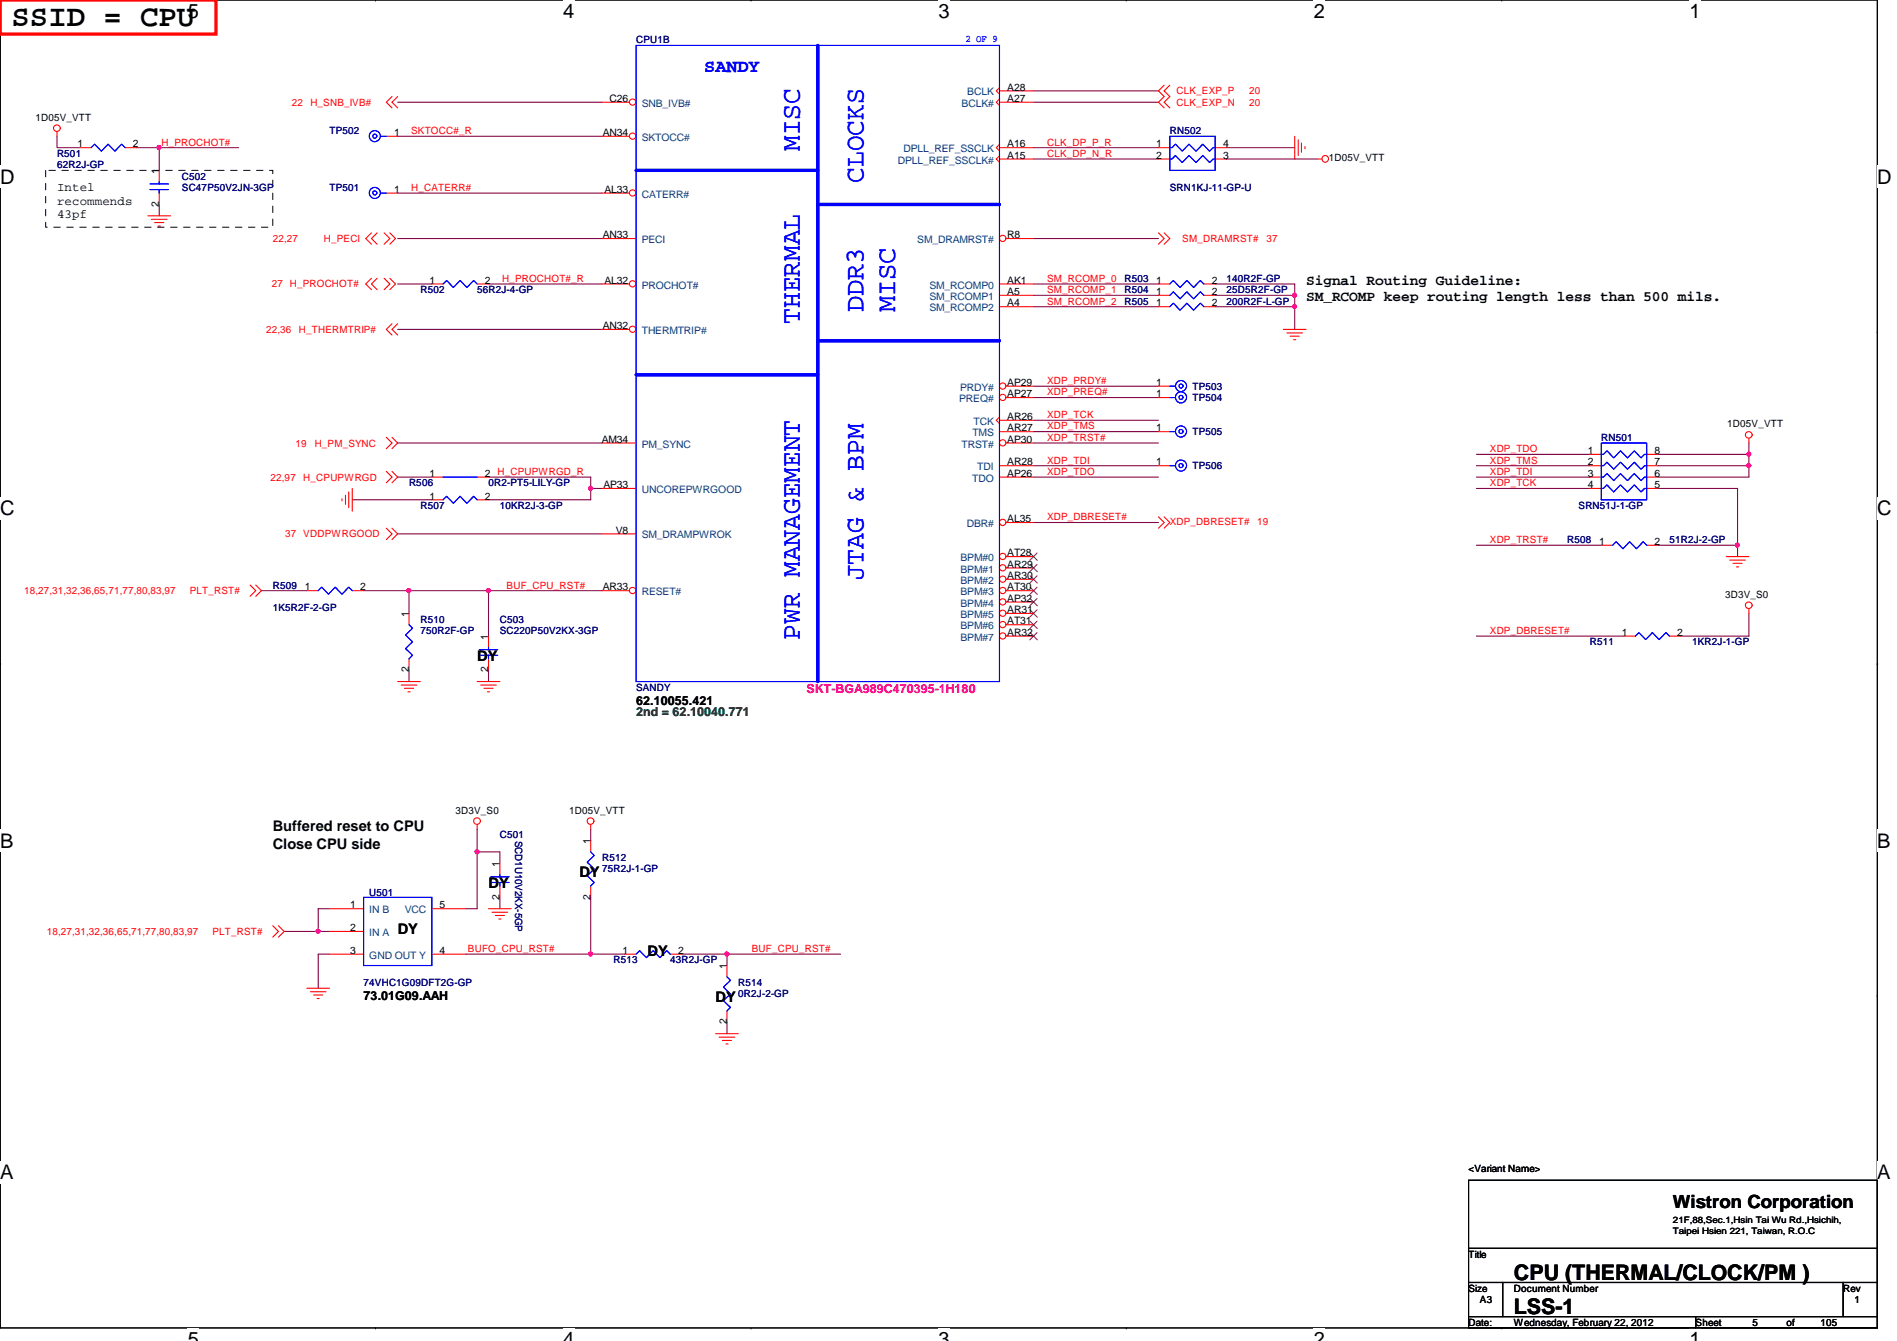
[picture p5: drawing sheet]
<svg xmlns="http://www.w3.org/2000/svg" width="297mm" height="210mm" viewBox="0 0 297 210" stroke-linecap="round" stroke-linejoin="round" font-family="sans-serif">
<path d="M0 0h294v207.9h-294z" fill="none" stroke="#000" stroke-width=".17"/>
<g fill="#fff">
<path d="M29.4 0h1.8v3.5h-1.8z"/>
<path d="M29.4 207.9h1.8v2h-1.8z"/>
</g>
<path d="M58.8 0h.1M58.8 207.9h.1" fill="none" stroke="#000" stroke-width=".17"/>
<g fill="#fff">
<path d="M88.2 0h1.7v3.5h-1.7z"/>
<path d="M88.2 207.9h1.7v2h-1.7z"/>
</g>
<path d="M117.6 0h.1M117.6 207.9h.1" fill="none" stroke="#000" stroke-width=".17"/>
<g fill="#fff">
<path d="M147 0h1.7v3.5h-1.7z"/>
<path d="M147 207.9h1.7v2h-1.7z"/>
</g>
<path d="M176.4 0h.1M176.4 207.9h.1" fill="none" stroke="#000" stroke-width=".17"/>
<g fill="#fff">
<path d="M205.7 0h1.8v3.5h-1.8z"/>
<path d="M205.7 207.9h1.8v2h-1.8z"/>
</g>
<path d="M235.2 0h.1M235.2 207.9h.1" fill="none" stroke="#000" stroke-width=".17"/>
<g fill="#fff">
<path d="M264.5 0h1.8v3.5h-1.8z"/>
<path d="M264.5 207.9h1.8v2h-1.8z"/>
<path d="M0 26h2.3v3.4h-2.3z"/>
<path d="M294 26h2.2v3.4h-2.2z"/>
<path d="M0 77.9h2.3v3.5h-2.3z"/>
<path d="M294 77.9h2.2v3.5h-2.2z"/>
</g>
<path d="M0 51.9h.1M294 51.9h.1" fill="none" stroke="#000" stroke-width=".17"/>
<g fill="#fff">
<path d="M0 129.9h2.1v3.4h-2.1z"/>
<path d="M294 129.9h2v3.4h-2z"/>
</g>
<path d="M0 103.9h.1M294 103.9h.1" fill="none" stroke="#000" stroke-width=".17"/>
<path d="M0 103.9h.1M294 103.9h.1" fill="none" stroke="#000" stroke-width=".16"/>
<g fill="#fff">
<path d="M0 181.8h2.1v3.5h-2.1z"/>
<path d="M294 181.8h2v3.5h-2z"/>
</g>
<path d="M0 155.9h.1M294 155.9h.1" fill="none" stroke="#000" stroke-width=".17"/>
<path d="M62.3 37.3h32M62.3 21.3h32M62.3 30.2h32M62.3 44.4h5.3M62.3 51.6h32M161.8 44.4h19.6M161.8 46.2h19.6M161.8 48h19.6M190.3 44.4h12.4v1.8h-12.4M190.3 48h12.4v3.6M62.3 69.3h32" fill="none" stroke="#800040" stroke-width=".17"/>
<circle cx="202.7" cy="48" r=".32" fill="#f0f"/>
<circle cx="202.7" cy="48" r=".32" fill="none" stroke="#f0f" stroke-width=".17"/>
<path d="M202.7 46.2v1.8" fill="none" stroke="#800040" stroke-width=".17"/>
<circle cx="202.7" cy="46.2" r=".32" fill="#f0f"/>
<circle cx="202.7" cy="46.2" r=".32" fill="none" stroke="#f0f" stroke-width=".17"/>
<path d="M231.2 76.5h17.8M231.2 85.3h19.5M272.1 85.3v1.8" fill="none" stroke="#800040" stroke-width=".17"/>
<circle cx="272" cy="85.3" r=".32" fill="#f0f"/>
<circle cx="272" cy="85.3" r=".32" fill="none" stroke="#f0f" stroke-width=".17"/>
<path d="M62.3 16h32M161.8 14.2h19.6M161.8 16h19.6M76.5 44.4h17.8M62.3 74.7h5.3M92.5 76.5h1.8M272.1 76.5v8.8h-12.5M76.5 92.5h17.8" fill="none" stroke="#800040" stroke-width=".17"/>
<circle cx="76.5" cy="92.4" r=".32" fill="#f0f"/>
<circle cx="76.5" cy="92.4" r=".32" fill="none" stroke="#f0f" stroke-width=".17"/>
<g fill="none" stroke="#800040" stroke-width=".17">
<path d="M8.9 21.3v1.8h3.6M24.9 32v1.8M37.4 23.1h-12.5v3.6M161.8 37.3h19.6M161.8 23.1h19.6M161.8 24.9h19.6M76.5 78.2h16M40.9 92.5h7.1M56.9 92.5h7.1v3.5M62.3 83.6h32M76.5 92.5v7.1M231.2 99.6h23.1"/>
<path d="M273.9 96v3.6h-10.7M76.5 104.9v1.8"/>
</g>
<circle cx="24.9" cy="23.1" r=".32" fill="#f0f"/>
<circle cx="24.9" cy="23.1" r=".32" fill="none" stroke="#f0f" stroke-width=".17"/>
<path d="M21.4 23.1h3.5M55.2 78.2h12.4M64 92.5h12.5" fill="none" stroke="#800040" stroke-width=".17"/>
<circle cx="64" cy="92.4" r=".32" fill="#f0f"/>
<circle cx="64" cy="92.4" r=".32" fill="none" stroke="#f0f" stroke-width=".17"/>
<path d="M92.5 76.5v1.7" fill="none" stroke="#800040" stroke-width=".17"/>
<circle cx="92.5" cy="76.4" r=".32" fill="#f0f"/>
<circle cx="92.5" cy="76.4" r=".32" fill="none" stroke="#f0f" stroke-width=".17"/>
<path d="M76.5 74.7h16M131.6 149.4h-17.8v1.7" fill="none" stroke="#800040" stroke-width=".17"/>
<circle cx="113.8" cy="149.3" r=".32" fill="#f0f"/>
<circle cx="113.8" cy="149.3" r=".32" fill="none" stroke="#f0f" stroke-width=".17"/>
<path d="M92.5 140.5v8.9h5.3M113.8 160v1.8" fill="none" stroke="#800040" stroke-width=".17"/>
<circle cx="92.5" cy="149.3" r=".32" fill="#f0f"/>
<circle cx="92.5" cy="149.3" r=".32" fill="none" stroke="#f0f" stroke-width=".17"/>
<path d="M92.5 129.8v1.8M49.8 142.2v3.6h1.8M51.6 149.4h-1.8v5.3M72.9 149.4h19.6M106.7 149.4h7.1" fill="none" stroke="#800040" stroke-width=".17"/>
<circle cx="49.8" cy="145.8" r=".32" fill="#f0f"/>
<circle cx="49.8" cy="145.8" r=".32" fill="none" stroke="#f0f" stroke-width=".17"/>
<path d="M161.8 67.6h19.6M161.8 72.9h19.6M161.8 65.8h19.6M161.8 74.7h19.6M161.8 69.3h19.6M161.8 62.2h19.6M161.8 60.5h19.6M231.2 74.7h17.8M231.2 72.9h17.8M259.6 71.1h14.3" fill="none" stroke="#800040" stroke-width=".17"/>
<circle cx="273.8" cy="71.1" r=".32" fill="#f0f"/>
<circle cx="273.8" cy="71.1" r=".32" fill="none" stroke="#f0f" stroke-width=".17"/>
<path d="M92.5 74.7v1.8M231.2 71.1h17.8M259.6 72.9h14.3M273.9 69.3v1.8M161.8 81.8h19.6M64 104.9v1.8M44.5 145.8h5.3M49.8 142.2h1.8" fill="none" stroke="#800040" stroke-width=".17"/>
<circle cx="273.8" cy="72.9" r=".32" fill="#f0f"/>
<circle cx="273.8" cy="72.9" r=".32" fill="none" stroke="#f0f" stroke-width=".17"/>
<path d="M192.1 23.1h10.6M192.1 24.9h14.2M259.6 76.5h12.5M273.9 71.1v3.6h-14.3M74.7 133.4v8.8M78.3 133.4v1.7M78.3 140.5v1.7" fill="none" stroke="#800040" stroke-width=".17"/>
<circle cx="74.7" cy="133.3" r=".32" fill="#f0f"/>
<circle cx="74.7" cy="133.3" r=".32" fill="none" stroke="#f0f" stroke-width=".17"/>
<path d="M74.7 129.8v3.5h3.6M72.9 142.2h1.8" fill="none" stroke="#800040" stroke-width=".17"/>
<g fill="none" stroke="#f00" stroke-width=".17">
<path d="M61.4 15.1l-.9 .9 .9 .9M62.3 15.1l-.9 .9 .9 .9M182.3 13.3l-.9 .9 .9 .9-.9 .9 .9 .9M183.2 13.3l-.9 .9 .9 .9-.9 .9 .9 .9M8.9 20.6v.7M23.2 33.8h3.5M23.7 34.3h2.5M24.2 34.8h1.5M24.8 35.4h.3M58.2 36.4l-.9 .9 .9 .9M59.1 36.4l-.9 .9 .9 .9M60.2 36.4l.8 .9-.8 .9"/>
<path d="M61 36.4l.9 .9-.9 .9M181.4 36.4l.9 .9-.9 .9M182.3 36.4l.9 .9-.9 .9M202.7 21.3v3.6M203.3 21.9v2.4M203.8 22.4v1.4M204.3 22.9v.4M206.3 24.9h.7M58.2 43.6l-.9 .8 .9 .9M59.1 43.6l-.9 .8 .9 .9M60.2 43.6l.8 .8-.8 .9M61 43.6l.9 .8-.9 .9"/>
<path d="M61.4 50.7l-.9 .9 .9 .9M62.3 50.7l-.9 .9 .9 .9M156.5 46.2h5.3M156.5 48h5.3M181.4 46.2h1.8M188.5 46.2h1.8M201 51.6h3.5M201.5 52.1h2.5M202 52.6h1.5M202.6 53.2h.3M53.5 78.1v.3M54.1 77.5v1.5"/>
<path d="M54.6 77v2.5M55.2 76.5v3.5M60.5 68.5l.9 .8-.9 .9M60.5 73.8l.9 .9-.9 .9M61.4 68.5l.9 .8-.9 .9M61.4 73.8l.9 .9-.9 .9M181.4 60.5h1.8M273.9 68.6v.7M39.2 91.6l.8 .9-.8 .8M40 91.6l.9 .9-.9 .8M60.5 82.7l.9 .9-.9 .9M61.4 82.7l.9 .9-.9 .9"/>
<path d="M181.4 80.9l.9 .9-.9 .9M182.3 80.9l.9 .9-.9 .9M270.3 87.1h3.6M270.8 87.7h2.5M271.4 88.2h1.4M271.9 88.7h.3M273.9 95.3v.7M62.3 106.7h3.5M62.8 107.2h2.5M63.3 107.7h1.5M63.9 108.3h.3M74.7 106.7h3.6"/>
<path d="M75.3 107.2h2.4M75.8 107.7h1.4M76.3 108.3h.4M74.7 129.1v.7M92.5 129.1v.7M92.5 131.6v1.7M92.5 138.7v1.8M42.7 144.9l.9 .9-.9 .9M43.6 144.9l.9 .9-.9 .9M48 154.7h3.6M48.6 155.2h2.5M49.1 155.7h1.4"/>
<path d="M49.7 156.3h.3M76.5 142.2h3.5M77 142.8h2.5M77.6 143.3h1.4M78.1 143.8h.3M97.8 149.4h1.8M104.9 149.4h1.8M112.1 161.8h3.5M112.6 162.3h2.5M113.1 162.9h1.5M113.7 163.4h.3"/>
<circle cx="8.9" cy="20.1" r=".52"/>
<circle cx="207.5" cy="24.9" r=".52"/>
<circle cx="273.8" cy="68.1" r=".52"/>
<circle cx="273.8" cy="94.7" r=".52"/>
<circle cx="74.7" cy="128.5" r=".52"/>
<circle cx="92.5" cy="128.5" r=".52"/>
</g>
<path d="M230 184.7h64v10.7h-64zM230 195.4h64v5.3h-64zM230 200.7h5.3v5.4h-5.3zM230 206.1h35.5v1.8h-35.5zM235.3 200.7h53.3v5.4h-53.3zM265.5 206.1h28.5v1.8h-28.5zM288.6 200.7h5.4v5.4h-5.4z" fill="none" stroke="#000" stroke-width=".17"/>
<path d="M0 0h33.8v5.3h-33.8z" fill="none" stroke="#f00" stroke-width=".51"/>
<path d="M7.2 26.7h35.5v8.9h-35.5z" fill="none" stroke="#000" stroke-width=".16" stroke-dasharray="1 1 1 1 1 1 1 1"/>
<g fill="none" stroke="#00f" stroke-width=".17">
<path d="M183.2 46.2l.5-.5 1.1 1.1 1-1.1 1.1 1.1 1.1-1.1 .5 .5M183.2 60.5h.9M92.5 133.3l.5 .6-1.1 1.1 1.1 1-1.1 1.1 1.1 1-.5 .6M99.6 149.4l.6-.6 1 1.1 1.1-1.1 1 1.1 1.1-1.1 .5 .6"/>
<circle cx="184.9" cy="60.4" r=".32"/>
<circle cx="184.9" cy="60.4" r=".87"/>
</g>
<circle cx="157" cy="37.3" r=".5" fill="#fff"/>
<g fill="none" stroke="#f00" stroke-width=".17">
<path d="M156.5 15.5l-.5 .5 .5 .5M156.5 13.7l-.5 .5 .5 .5M156.5 16h5.3M156.5 14.2h5.3M156.5 24.4l-.5 .5 .5 .5M156.5 22.6l-.5 .5 .5 .5M156.5 24.9h5.3M156.5 23.1h5.3M157.6 37.3h4.2M156.5 44.4h5.3"/>
<circle cx="157" cy="37.3" r=".5"/>
</g>
<circle cx="99.1" cy="30.2" r=".5" fill="#fff"/>
<g fill="none" stroke="#f00" stroke-width=".17">
<path d="M94.3 30.2h4.2M94.3 37.3h5.3"/>
<circle cx="99.1" cy="30.2" r=".5"/>
</g>
<circle cx="99.1" cy="44.4" r=".5" fill="#fff"/>
<g fill="none" stroke="#f00" stroke-width=".17">
<path d="M94.3 44.4h4.2"/>
<circle cx="99.1" cy="44.4" r=".5"/>
</g>
<circle cx="99.1" cy="51.5" r=".5" fill="#fff"/>
<g fill="none" stroke="#f00" stroke-width=".17">
<path d="M94.3 51.6h4.2M94.3 83.6h5.3"/>
<circle cx="99.1" cy="51.5" r=".5"/>
</g>
<circle cx="99.1" cy="92.4" r=".5" fill="#fff"/>
<g fill="none" stroke="#f00" stroke-width=".17">
<path d="M94.3 92.5h4.2"/>
<circle cx="99.1" cy="92.4" r=".5"/>
</g>
<circle cx="157" cy="60.4" r=".5" fill="#fff"/>
<g fill="none" stroke="#f00" stroke-width=".17">
<path d="M157.6 60.5h4.2"/>
<circle cx="157" cy="60.4" r=".5"/>
</g>
<circle cx="157" cy="62.2" r=".5" fill="#fff"/>
<g fill="none" stroke="#f00" stroke-width=".17">
<path d="M156.5 65.3l-.5 .5 .5 .5M156.5 65.8h5.3M156.5 67.6h5.3M157.6 62.2h4.2"/>
<circle cx="157" cy="62.2" r=".5"/>
</g>
<circle cx="157" cy="69.3" r=".5" fill="#fff"/>
<g fill="none" stroke="#f00" stroke-width=".17">
<path d="M156.5 72.9h5.3M156.5 74.7h5.3M157.6 69.3h4.2"/>
<circle cx="157" cy="69.3" r=".5"/>
</g>
<circle cx="157" cy="81.8" r=".5" fill="#fff"/>
<g fill="none" stroke="#f00" stroke-width=".17">
<path d="M157.6 81.8h4.2"/>
<circle cx="157" cy="81.8" r=".5"/>
</g>
<circle cx="157" cy="87.1" r=".5" fill="#fff"/>
<g fill="none" stroke="#f00" stroke-width=".17">
<path d="M157.6 87.1h4.2"/>
<circle cx="157" cy="87.1" r=".5"/>
</g>
<path d="M161.3 86.6l1.1 1.1M162.4 86.6l-1.2 1.1" fill="none" stroke="#804000" stroke-width=".16"/>
<circle cx="157" cy="88.9" r=".5" fill="#fff"/>
<g fill="none" stroke="#f00" stroke-width=".17">
<path d="M157.6 88.9h4.2"/>
<circle cx="157" cy="88.9" r=".5"/>
</g>
<path d="M161.3 88.3l1.1 1.2M162.4 88.3l-1.2 1.2" fill="none" stroke="#804000" stroke-width=".16"/>
<circle cx="157" cy="90.7" r=".5" fill="#fff"/>
<g fill="none" stroke="#f00" stroke-width=".17">
<path d="M157.6 90.7h4.2"/>
<circle cx="157" cy="90.7" r=".5"/>
</g>
<path d="M161.3 90.1l1.1 1.2M162.4 90.1l-1.2 1.2" fill="none" stroke="#804000" stroke-width=".16"/>
<circle cx="157" cy="92.4" r=".5" fill="#fff"/>
<g fill="none" stroke="#f00" stroke-width=".17">
<path d="M157.6 92.5h4.2"/>
<circle cx="157" cy="92.4" r=".5"/>
</g>
<path d="M161.3 91.9l1.1 1.1M162.4 91.9l-1.2 1.1" fill="none" stroke="#804000" stroke-width=".16"/>
<circle cx="157" cy="94.2" r=".5" fill="#fff"/>
<g fill="none" stroke="#f00" stroke-width=".17">
<path d="M157.6 94.2h4.2"/>
<circle cx="157" cy="94.2" r=".5"/>
</g>
<path d="M161.3 93.7l1.1 1.1M162.4 93.7l-1.2 1.1" fill="none" stroke="#804000" stroke-width=".16"/>
<circle cx="157" cy="96" r=".5" fill="#fff"/>
<g fill="none" stroke="#f00" stroke-width=".17">
<path d="M157.6 96h4.2"/>
<circle cx="157" cy="96" r=".5"/>
</g>
<path d="M161.3 95.5l1.1 1.1M162.4 95.5l-1.2 1.1" fill="none" stroke="#804000" stroke-width=".16"/>
<circle cx="157" cy="97.8" r=".5" fill="#fff"/>
<g fill="none" stroke="#f00" stroke-width=".17">
<path d="M157.6 97.8h4.2"/>
<circle cx="157" cy="97.8" r=".5"/>
</g>
<path d="M161.3 97.2l1.1 1.2M162.4 97.2l-1.2 1.2" fill="none" stroke="#804000" stroke-width=".16"/>
<circle cx="157" cy="99.5" r=".5" fill="#fff"/>
<g fill="none" stroke="#f00" stroke-width=".17">
<path d="M94.3 69.3h5.3M157.6 99.6h4.2"/>
<circle cx="157" cy="99.5" r=".5"/>
</g>
<path d="M161.3 99l1.1 1.2M162.4 99l-1.2 1.2" fill="none" stroke="#804000" stroke-width=".16"/>
<circle cx="99.1" cy="21.3" r=".5" fill="#fff"/>
<g fill="none" stroke="#f00" stroke-width=".17">
<path d="M94.3 21.3h4.2"/>
<circle cx="99.1" cy="21.3" r=".5"/>
</g>
<circle cx="99.1" cy="16" r=".5" fill="#fff"/>
<g fill="none" stroke="#f00" stroke-width=".17">
<path d="M94.3 16h4.2M12.5 23.1h1.8M19.6 23.1h1.8M24.9 26.7v1.7M24.9 30.2v1.8M60.5 21.3h1.8M60.5 30.2h1.8M181.4 23.1h1.8M181.4 24.9h1.8M190.3 23.1h1.8M190.3 24.9h1.8M67.6 44.4h1.8"/>
<path d="M74.7 44.4h1.8M181.4 44.4h1.8M181.4 48h1.8M188.5 44.4h1.8M188.5 48h1.8M67.6 74.7h1.8M67.6 78.2h1.8M74.7 74.7h1.8M74.7 78.2h1.8M94.3 76.5h5.3M181.4 67.6h1.8M181.4 72.9h1.8"/>
<path d="M181.4 62.2h1.8M249 76.5h1.7M249 71.1h1.7M249 72.9h1.7M249 74.7h1.7M257.8 76.5h1.8M257.8 71.1h1.8M257.8 72.9h1.8M257.8 74.7h1.8M48 92.5h1.8M55.2 92.5h1.7M64 96v1.8"/>
<path d="M76.5 99.6v1.7M250.7 85.3h1.8M254.3 99.6h1.8M257.8 85.3h1.8M261.4 99.6h1.8M64 103.1v1.8M76.5 103.1v1.8M78.3 135.1v1.8M78.3 138.7v1.8M51.6 142.2h5.3M51.6 145.8h5.3M51.6 149.4h5.3"/>
<path d="M67.6 142.2h5.3M67.6 149.4h5.3M113.8 151.1v1.8M113.8 158.2v1.8"/>
<circle cx="99.1" cy="16" r=".5"/>
</g>
<g fill="none" stroke="#00f" stroke-width=".17">
<path d="M99.6 7.1h56.9v99.6h-56.9zM14.3 23.1l.5-.5 1.1 1.1 1-1.1 1.1 1.1 1-1.1 .6 .5M23.5 28.8h2.9M23.5 29.7h2.9M24.9 28.4v.4M24.9 29.7v.5M59.6 21.3h.9M59.6 30.2h.9M183.2 23.1h.3l.6-.5 1 1.1 1.1-1.1 1.1 1.1 1-1.1 1.1 1.1 .5-.6h.4M183.2 24.9h.3l.6-.6 1 1.1 1.1-1.1 1.1 1.1 1-1.1 1.1 1.1 .5-.5h.4M183.2 21.3h7.1v5.4h-7.1zM69.4 44.4l.5-.5 1.1 1.1 1-1.1 1.1 1.1 1.1-1.1 .5 .5"/>
<path d="M183.2 48l.5-.5 1.1 1.1 1-1.1 1.1 1.1 1.1-1.1 .5 .5M183.2 44.4l.5-.5 1.1 1.1 1-1.1 1.1 1.1 1.1-1.1 .5 .5M69.4 78.2l.5-.5 1.1 1.1 1-1.1 1.1 1.1 1.1-1.1 .5 .5M69.4 74.7h5.3M183.2 67.6h.9M183.2 72.9h.9M183.2 62.2h.9M250.7 72.9h.4l.5-.6 1.1 1.1 1-1.1 1.1 1.1 1.1-1.1 1.1 1.1 .5-.5h.3M250.7 76.5h.4l.5-.6 1.1 1.1 1-1.1 1.1 1.1 1.1-1.1 1.1 1.1 .5-.5h.3M250.7 71.1h.4l.5-.5 1.1 1.1 1-1.1 1.1 1.1 1.1-1.1 1.1 1.1 .5-.6h.3M250.7 74.7h.4l.5-.6 1.1 1.1 1-1.1 1.1 1.1 1.1-1.1 1.1 1.1 .5-.5h.3M250.7 69.3h7.1v8.9h-7.1z"/>
<path d="M49.8 92.5l.6-.6 1 1.1 1.1-1.1 1 1.1 1.1-1.1 .6 .6M64 97.8l.6 .5-1.1 1.1 1.1 1.1-1.1 1 1.1 1.1-.6 .5M252.5 85.3l.6-.5 1 1.1 1.1-1.1 1 1.1 1.1-1.1 .5 .5M256.1 99.6l.5-.6 1.1 1.1 1-1.1 1.1 1.1 1.1-1.1 .5 .6M75.1 101.7h2.8M75.1 102.6h2.8M76.5 101.3v.4M76.5 102.6v.5M76.8 138.1h2.9M76.8 137.2h2.9M78.3 136.9v.3M78.3 138.1v.6"/>
<path d="M56.9 140.5h10.7v10.6h-10.7zM113.8 152.9l.6 .6-1.1 1 1.1 1.1-1.1 1 1.1 1.1-.6 .5"/>
<circle cx="58.7" cy="21.3" r=".32"/>
<circle cx="58.7" cy="30.2" r=".32"/>
<circle cx="58.7" cy="30.2" r=".87"/>
<circle cx="58.7" cy="21.3" r=".87"/>
<circle cx="184.9" cy="67.5" r=".32"/>
<circle cx="184.9" cy="72.9" r=".32"/>
<circle cx="184.9" cy="62.2" r=".32"/>
<circle cx="184.9" cy="62.2" r=".87"/>
<circle cx="184.9" cy="67.5" r=".87"/>
<circle cx="184.9" cy="72.9" r=".87"/>
</g>
<path d="M128.1 7.1v99.6M99.6 26.7h28.5M128.1 32h28.4M99.6 58.7h28.5M128.1 53.3h28.4" fill="none" stroke="#00f" stroke-width=".51"/>
<circle cx="202.7" cy="48" r=".32" fill="#f0f"/>
<circle cx="202.7" cy="48" r=".32" fill="none" stroke="#f0f" stroke-width=".17"/>
<circle cx="202.7" cy="46.2" r=".32" fill="#f0f"/>
<circle cx="202.7" cy="46.2" r=".32" fill="none" stroke="#f0f" stroke-width=".17"/>
<circle cx="272" cy="85.3" r=".32" fill="#f0f"/>
<circle cx="272" cy="85.3" r=".32" fill="none" stroke="#f0f" stroke-width=".17"/>
<circle cx="76.5" cy="92.4" r=".32" fill="#f0f"/>
<circle cx="76.5" cy="92.4" r=".32" fill="none" stroke="#f0f" stroke-width=".17"/>
<circle cx="24.9" cy="23.1" r=".32" fill="#f0f"/>
<circle cx="24.9" cy="23.1" r=".32" fill="none" stroke="#f0f" stroke-width=".17"/>
<circle cx="64" cy="92.4" r=".32" fill="#f0f"/>
<circle cx="64" cy="92.4" r=".32" fill="none" stroke="#f0f" stroke-width=".17"/>
<circle cx="92.5" cy="76.4" r=".32" fill="#f0f"/>
<circle cx="92.5" cy="76.4" r=".32" fill="none" stroke="#f0f" stroke-width=".17"/>
<circle cx="113.8" cy="149.3" r=".32" fill="#f0f"/>
<circle cx="113.8" cy="149.3" r=".32" fill="none" stroke="#f0f" stroke-width=".17"/>
<circle cx="92.5" cy="149.3" r=".32" fill="#f0f"/>
<circle cx="92.5" cy="149.3" r=".32" fill="none" stroke="#f0f" stroke-width=".17"/>
<circle cx="49.8" cy="145.8" r=".32" fill="#f0f"/>
<circle cx="49.8" cy="145.8" r=".32" fill="none" stroke="#f0f" stroke-width=".17"/>
<circle cx="273.8" cy="71.1" r=".32" fill="#f0f"/>
<circle cx="273.8" cy="71.1" r=".32" fill="none" stroke="#f0f" stroke-width=".17"/>
<circle cx="273.8" cy="72.9" r=".32" fill="#f0f"/>
<circle cx="273.8" cy="72.9" r=".32" fill="none" stroke="#f0f" stroke-width=".17"/>
<circle cx="74.7" cy="133.3" r=".32" fill="#f0f"/>
<circle cx="74.7" cy="133.3" r=".32" fill="none" stroke="#f0f" stroke-width=".17"/>
<text font-size="4.8" x="1.8" y="4">SSID = CPU</text>
<g font-size="4.2" fill="#00f">
<text x="125.3" y="23.7" transform="rotate(-90 125.3 23.7)">MISC</text>
<text x="135.2" y="28.6" transform="rotate(-90 135.2 28.6)">CLOCKS</text>
<text x="125.3" y="50.7" transform="rotate(-90 125.3 50.7)">THERMAL</text>
<text x="135.2" y="48.9" transform="rotate(-90 135.2 48.9)">DDR3</text>
<text x="140.2" y="48.9" transform="rotate(-90 140.2 48.9)">MISC</text>
<text x="135.2" y="90.8" transform="rotate(-90 135.2 90.8)">JTAG &amp; BPM</text>
<text x="125.3" y="100.1" transform="rotate(-90 125.3 100.1)">PWR MANAGEMENT</text>
</g>
<g font-size="3.3">
<text x="237.1" y="200.3">CPU (THERMAL/CLOCK/PM )</text>
<text x="237.1" y="205.7">LSS-1</text>
</g>
<g font-size="3.1">
<text x="29.4" y="2.8">5</text>
<text x="88.2" y="2.8">4</text>
<text x="147" y="2.8">3</text>
<text x="205.7" y="2.8">2</text>
<text x="264.5" y="2.8">1</text>
<text x="0" y="28.7">D</text>
<text x="294" y="28.7">D</text>
<text x="0" y="80.7">C</text>
<text x="294" y="80.7">C</text>
<text x="0" y="132.7">B</text>
<text x="294" y="132.7">B</text>
<text x="0" y="184.6">A</text>
<text x="294" y="184.6">A</text>
<text x="29.4" y="210.7">5</text>
<text x="88.2" y="210.7">4</text>
<text x="147" y="210.7">3</text>
<text x="205.7" y="210.7">2</text>
<text x="264.5" y="210.7">1</text>
</g>
<text font-size="2.8" fill="#00f" x="110.3" y="11.3">SANDY</text>
<text font-size="2.8" x="262" y="189.1">Wistron Corporation</text>
<g font-size="2.3">
<text x="204.5" y="44.5">Signal Routing Guideline:</text>
<text x="204.5" y="47.1">SM_RCOMP keep routing length less than 500 mils.</text>
<text x="74.7" y="103.5">DY</text>
<text x="42.7" y="130.1">Buffered reset to CPU</text>
<text x="42.7" y="132.9">Close CPU side</text>
<text x="90.7" y="137.2">DY</text>
<text x="76.5" y="139">DY</text>
<text x="62.3" y="146.1">DY</text>
<text x="101.4" y="149.7">DY</text>
<text x="112.1" y="156.8">DY</text>
</g>
<g font-size="1.9">
<text x="8.9" y="30">Intel</text>
<text x="8.9" y="32">recommends</text>
<text x="8.9" y="34.1">43pf</text>
<text x="99.6" y="110.3">62.10055.421</text>
<text x="56.9" y="156.5">73.01G09.AAH</text>
</g>
<text font-size="1.9" fill="#008000" x="99.6" y="112.1">2nd = 62.10040.771</text>
<text font-size="1.9" fill="#f0f" x="126.3" y="108.5">SKT-BGA989C470395-1H180</text>
<g font-size="1.6" fill="#000080">
<text x="99.6" y="6.8">CPU1B</text>
<text x="51.6" y="21">TP502</text>
<text x="183.2" y="21">RN502</text>
<text x="8.9" y="24.6">R501</text>
<text x="8.9" y="26.3">62R2J-GP</text>
<text x="28.5" y="28.1">C502</text>
<text x="28.5" y="29.9">SC47P50V2JN-3GP</text>
<text x="51.6" y="29.9">TP501</text>
<text x="183.2" y="29.9">SRN1KJ-11-GP-U</text>
<text x="65.8" y="45.9">R502</text>
<text x="74.7" y="45.9">56R2J-4-GP</text>
<text x="176.1" y="45.9">R504</text>
<text x="176.1" y="47.7">R505</text>
<text x="176.1" y="44.1">R503</text>
<text x="192.1" y="45.9">25D5R2F-GP</text>
<text x="192.1" y="47.7">200R2F-L-GP</text>
<text x="192.1" y="44.1">140R2F-GP</text>
<text x="186.7" y="61">TP503</text>
<text x="186.7" y="62.8">TP504</text>
<text x="186.7" y="68.1">TP505</text>
<text x="250.7" y="69">RN501</text>
<text x="64" y="76.1">R506</text>
<text x="76.5" y="76.1">0R2-PT5-LILY-GP</text>
<text x="186.7" y="73.4">TP506</text>
<text x="65.8" y="79.7">R507</text>
<text x="78.3" y="79.7">10KR2J-3-GP</text>
<text x="247.2" y="79.7">SRN51J-1-GP</text>
<text x="245.4" y="85">R508</text>
<text x="261.4" y="85">51R2J-2-GP</text>
<text x="42.7" y="92.1">R509</text>
<text x="42.7" y="95.7">1K5R2F-2-GP</text>
<text x="65.8" y="97.5">R510</text>
<text x="65.8" y="99.2">750R2F-GP</text>
<text x="78.3" y="97.5">C503</text>
<text x="78.3" y="99.2">SC220P50V2KX-3GP</text>
<text x="249" y="101">R511</text>
<text x="265" y="101">1KR2J-1-GP</text>
<text x="99.6" y="108.1">SANDY</text>
<text x="78.3" y="131.2">C501</text>
<text x="80.7" y="131.6" transform="rotate(90 80.7 131.6)">SCD1U10V2KX-5GP</text>
<text x="94.3" y="134.8">R512</text>
<text x="94.3" y="136.6">75R2J-1-GP</text>
<text x="57.8" y="140.3">U501</text>
<text x="56.9" y="154.3">74VHC1G09DFT2G-GP</text>
<text x="96.1" y="150.8">R513</text>
<text x="104.9" y="150.8">43R2J-GP</text>
<text x="115.6" y="154.3">R514</text>
<text x="115.6" y="156.1">0R2J-2-GP</text>
</g>
<text font-size="1.6" fill="#00f" x="151.2" y="6.6">2 OF 9</text>
<g font-size="1.6" fill="#f00">
<text x="45.7" y="16.6">22</text>
<text x="48.6" y="16.6">H_SNB_IVB#</text>
<text x="184.2" y="14.8">CLK_EXP_P</text>
<text x="184.2" y="16.6">CLK_EXP_N</text>
<text x="195.6" y="14.8">20</text>
<text x="195.6" y="16.6">20</text>
<text x="25.3" y="22.8">H_PROCHOT#</text>
<text x="64.4" y="21">SKTOCC#_R</text>
<text x="164" y="22.8">CLK_DP_P_R</text>
<text x="64.4" y="29.9">H_CATERR#</text>
<text x="164" y="24.6">CLK_DP_N_R</text>
<text x="42.7" y="37.9">22,27</text>
<text x="50.7" y="37.9">H_PECI</text>
<text x="185.1" y="37.9">SM_DRAMRST#</text>
<text x="198.3" y="37.9">37</text>
<text x="42.5" y="45">27 H_PROCHOT#</text>
<text x="78.6" y="44.1">H_PROCHOT#_R</text>
<text x="164" y="44.1">SM_RCOMP_0</text>
<text x="164" y="45.9">SM_RCOMP_1</text>
<text x="164" y="47.7">SM_RCOMP_2</text>
<text x="41.7" y="52.1">22,36</text>
<text x="46.8" y="52.1">H_THERMTRIP#</text>
<text x="164" y="61.9">XDP_PREQ#</text>
<text x="164" y="65.4">XDP_TCK</text>
<text x="164" y="60.1">XDP_PRDY#</text>
<text x="46.3" y="69.9">19</text>
<text x="49.3" y="69.9">H_PM_SYNC</text>
<text x="164" y="67.2">XDP_TMS</text>
<text x="164" y="69">XDP_TRST#</text>
<text x="233.3" y="70.8">XDP_TDO</text>
<text x="42.4" y="75.2">22,97</text>
<text x="47.5" y="75.2">H_CPUPWRGD</text>
<text x="164" y="72.6">XDP_TDI</text>
<text x="164" y="74.3">XDP_TDO</text>
<text x="233.3" y="76.1">XDP_TCK</text>
<text x="233.3" y="74.3">XDP_TDI</text>
<text x="233.3" y="72.6">XDP_TMS</text>
<text x="164" y="81.4">XDP_DBRESET#</text>
<text x="183.2" y="82.2">XDP_DBRESET#</text>
<text x="196.8" y="82.2">19</text>
<text x="44.7" y="84.1">37 VDDPWRGOOD</text>
<text x="233.3" y="85">XDP_TRST#</text>
<text x="3.8" y="93">18,27,31,32,36,65,71,77,80,83,97</text>
<text x="29.7" y="93">PLT_RST#</text>
<text x="79.3" y="92.1">BUF_CPU_RST#</text>
<text x="233.3" y="99.2">XDP_DBRESET#</text>
<text x="7.3" y="146.3">18,27,31,32,36,65,71,77,80,83,97</text>
<text x="33.3" y="146.3">PLT_RST#</text>
<text x="73.3" y="149">BUFO_CPU_RST#</text>
<text x="117.7" y="149">BUF_CPU_RST#</text>
</g>
<g font-size="1.6">
<text x="95.5" y="16">C26</text>
<text x="157.7" y="16">A27</text>
<text x="157.7" y="14.2">A28</text>
<text x="5.5" y="18.9">1D05V_VTT</text>
<text x="12.1" y="23.1">1</text>
<text x="20.8" y="23.1">2</text>
<text x="61.7" y="21.3">1</text>
<text x="94.4" y="21.3">AN34</text>
<text x="157.7" y="23.1">A16</text>
<text x="181.1" y="23.1">1</text>
<text x="191.5" y="23.1">4</text>
<text x="24.9" y="27.2" transform="rotate(-90 24.9 27.2)">1</text>
<text x="157.7" y="24.8">A15</text>
<text x="181.1" y="24.8">2</text>
<text x="191.5" y="24.8">3</text>
<text x="208.1" y="25.3">1D05V_VTT</text>
<text x="24.9" y="32.3" transform="rotate(-90 24.9 32.3)">2</text>
<text x="61.7" y="30.2">1</text>
<text x="94.7" y="30.2">AL33</text>
<text x="94.4" y="37.3">AN33</text>
<text x="157.7" y="37.3">R8</text>
<text x="67.3" y="44.4">1</text>
<text x="75.9" y="44.4">2</text>
<text x="94.7" y="44.4">AL32</text>
<text x="157.7" y="46.2">A5</text>
<text x="157.7" y="48">A4</text>
<text x="157.7" y="44.4">AK1</text>
<text x="181.1" y="46.2">1</text>
<text x="181.1" y="48">1</text>
<text x="181.1" y="44.4">1</text>
<text x="189.7" y="46.2">2</text>
<text x="189.7" y="48">2</text>
<text x="189.7" y="44.4">2</text>
<text x="94.4" y="51.5">AN32</text>
<text x="157.7" y="62.2">AP27</text>
<text x="157.7" y="60.4">AP29</text>
<text x="157.7" y="65.7">AR26</text>
<text x="181.1" y="60.4">1</text>
<text x="181.1" y="62.2">1</text>
<text x="94.2" y="69.3">AM34</text>
<text x="157.7" y="67.5">AR27</text>
<text x="157.7" y="69.3">AP30</text>
<text x="181.1" y="67.5">1</text>
<text x="248.6" y="71.1">1</text>
<text x="259.1" y="71.1">8</text>
<text x="270.5" y="66.9">1D05V_VTT</text>
<text x="67.3" y="74.6">1</text>
<text x="75.9" y="74.6">2 H_CPUPWRGD_R</text>
<text x="94.5" y="76.4">AP33</text>
<text x="157.7" y="72.9">AR28</text>
<text x="157.7" y="74.6">AP26</text>
<text x="181.1" y="72.9">1</text>
<text x="248.6" y="72.9">2</text>
<text x="248.6" y="74.6">3</text>
<text x="248.6" y="76.4">4</text>
<text x="259.1" y="76.4">5</text>
<text x="259.1" y="74.6">6</text>
<text x="259.1" y="72.9">7</text>
<text x="67.3" y="78.2">1</text>
<text x="75.9" y="78.2">2</text>
<text x="96.4" y="83.5">V8</text>
<text x="157.7" y="81.7">AL35</text>
<text x="157.7" y="87.1">AT28</text>
<text x="157.7" y="88.9">AR29</text>
<text x="250.4" y="85.3">1</text>
<text x="259.1" y="85.3">2</text>
<text x="47.7" y="92.4">1</text>
<text x="56.4" y="92.4">2</text>
<text x="94.4" y="92.4">AR33</text>
<text x="157.7" y="90.6">AR30</text>
<text x="157.7" y="92.4">AT30</text>
<text x="157.7" y="94.2">AP32</text>
<text x="157.7" y="96">AR31</text>
<text x="270.1" y="93.6">3D3V_S0</text>
<text x="64" y="96.6" transform="rotate(-90 64 96.6)">1</text>
<text x="76.5" y="100.1" transform="rotate(-90 76.5 100.1)">1</text>
<text x="157.7" y="97.7">AT31</text>
<text x="157.7" y="99.5">AR32</text>
<text x="254" y="99.5">1</text>
<text x="262.6" y="99.5">2</text>
<text x="64" y="105.2" transform="rotate(-90 64 105.2)">2</text>
<text x="76.5" y="105.2" transform="rotate(-90 76.5 105.2)">2</text>
<text x="71.3" y="127.3">3D3V_S0</text>
<text x="89.1" y="127.3">1D05V_VTT</text>
<text x="78.2" y="135.7" transform="rotate(-90 78.2 135.7)">1</text>
<text x="92.5" y="132.1" transform="rotate(-90 92.5 132.1)">1</text>
<text x="54.8" y="142.2">1</text>
<text x="68.8" y="142.2">5</text>
<text x="78.2" y="140.8" transform="rotate(-90 78.2 140.8)">2</text>
<text x="92.5" y="140.8" transform="rotate(-90 92.5 140.8)">2</text>
<text x="54.8" y="145.8">2</text>
<text x="54.8" y="149.3">3</text>
<text x="68.8" y="149.3">4</text>
<text x="97.5" y="149.3">1</text>
<text x="106.2" y="149.3">2</text>
<text x="113.8" y="151.7" transform="rotate(-90 113.8 151.7)">1</text>
<text x="113.8" y="160.4" transform="rotate(-90 113.8 160.4)">2</text>
<text x="230" y="183.5">&lt;Variant Name&gt;</text>
<text x="230" y="196.8">Title</text>
<text x="230" y="202.2">Size</text>
<text x="231.7" y="204">A3</text>
<text x="237.1" y="202.2">Document Number</text>
<text x="288.6" y="202.2">Rev</text>
<text x="290.4" y="204">1</text>
<text x="230" y="207.5">Date:</text>
<text x="237.1" y="207.5">Wednesday, February 22, 2012</text>
<text x="265.5" y="207.5">Sheet</text>
<text x="274.4" y="207.5">5</text>
<text x="279.7" y="207.5">of</text>
<text x="285.1" y="207.5">105</text>
</g>
<g font-size="1.6" fill="#004080">
<text x="100.5" y="16.7">SNB_IVB#</text>
<text x="150.6" y="16.7">BCLK#</text>
<text x="151.5" y="14.9">BCLK</text>
<text x="100.5" y="22.1">SKTOCC#</text>
<text x="141.5" y="23.8">DPLL_REF_SSCLK</text>
<text x="140.6" y="25.6">DPLL_REF_SSCLK#</text>
<text x="100.5" y="30.9">CATERR#</text>
<text x="100.5" y="38.1">PECI</text>
<text x="143.6" y="38.1">SM_DRAMRST#</text>
<text x="100.5" y="45.2">PROCHOT#</text>
<text x="145.5" y="46.9">SM_RCOMP1</text>
<text x="145.5" y="45.2">SM_RCOMP0</text>
<text x="100.5" y="52.3">THERMTRIP#</text>
<text x="145.5" y="48.7">SM_RCOMP2</text>
<text x="150.2" y="62.9">PREQ#</text>
<text x="150.3" y="61.2">PRDY#</text>
<text x="100.5" y="70.1">PM_SYNC</text>
<text x="150.6" y="70.1">TRST#</text>
<text x="152.3" y="68.3">TMS</text>
<text x="152.4" y="66.5">TCK</text>
<text x="100.5" y="77.2">UNCOREPWRGOOD</text>
<text x="152.2" y="75.4">TDO</text>
<text x="153" y="73.6">TDI</text>
<text x="151.4" y="82.5">DBR#</text>
<text x="100.5" y="84.3">SM_DRAMPWROK</text>
<text x="150.4" y="87.8">BPM#0</text>
<text x="150.4" y="89.6">BPM#1</text>
<text x="100.5" y="93.2">RESET#</text>
<text x="150.4" y="91.4">BPM#2</text>
<text x="150.4" y="93.2">BPM#3</text>
<text x="150.4" y="95">BPM#4</text>
<text x="150.4" y="96.7">BPM#5</text>
<text x="150.4" y="98.5">BPM#6</text>
<text x="150.4" y="100.3">BPM#7</text>
<text x="57.8" y="143">IN B</text>
<text x="63.4" y="143">VCC</text>
<text x="57.8" y="146.5">IN A</text>
<text x="57.8" y="150.1">GND OUT Y</text>
</g>
<g font-size="1.4">
<text x="262" y="191.4">21F,88,Sec.1,Hsin Tai Wu Rd.,Hsichih,</text>
<text x="262" y="193.2">Taipei Hsien 221, Taiwan, R.O.C</text>
</g>
</svg>
